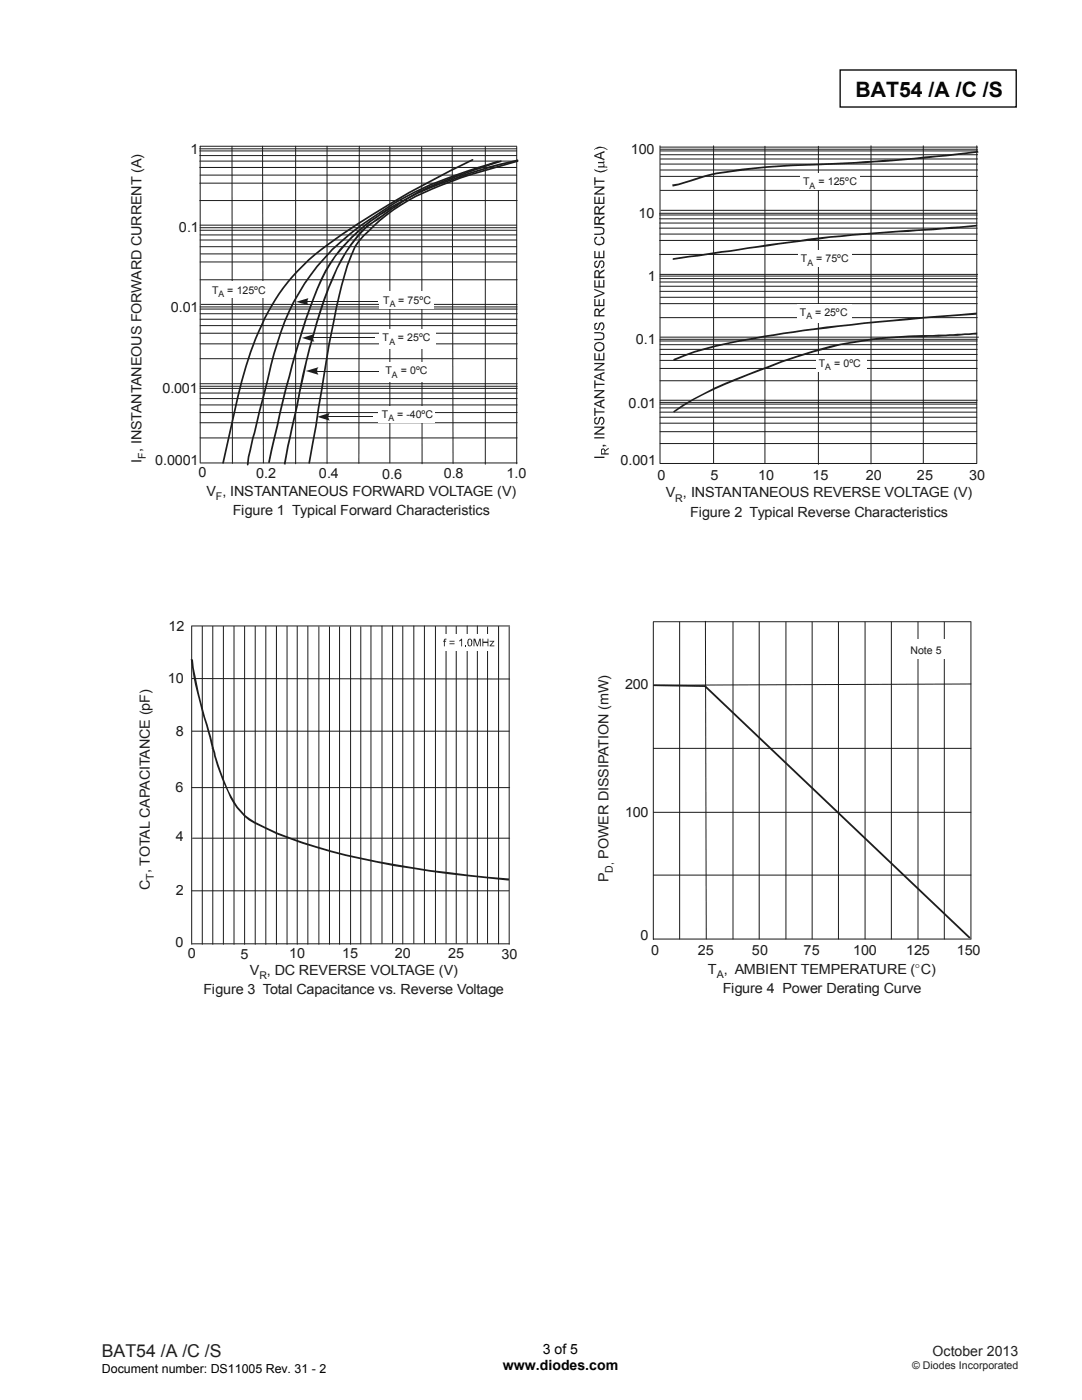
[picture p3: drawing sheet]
<svg xmlns="http://www.w3.org/2000/svg" width="216mm" height="279mm" viewBox="0 0 216 279" stroke-linecap="round" stroke-linejoin="round" font-family="sans-serif">
<path d="M167.6 14h35.2v7.4h-35.2z" fill="none" stroke="#000" stroke-width=".26"/>
<g fill="none" stroke="#1f1a17" stroke-width=".2">
<path d="M39.9 29.7h63.2M39.9 36.6h63.2M39.9 33.4h63.2M39.9 31.1h63.2M39.9 32.2h63.2M39.9 30.1h63.2M39.9 34.9h63.2M46.3 29.2l.1 63.3M52.4 29.2l.2 63.2M59 29.2v63.4M65.3 29.2v63.3M71.7 29.2l-.1 63.3"/>
<path d="M77.8 29.3v63.1M84.1 29.3l.1 63.3M90.2 29.3l.2 63.2M96.8 29.3v63.3M103.1 29.2h-63.2v63.1M103.1 29.3v63.3M39.9 40h63.3M39.9 55.8h63.3M39.9 44.9h63.2M39.9 45.4h63.2M39.9 52.3h63.2M39.9 49.2h63.2"/>
<path d="M39.9 46.9h63.2M39.9 47.9h63.2M39.9 46h63.2M40 50.7h63.1M39.9 68.6h63.3M39.9 66.5h63.3M39.9 76.6h63.3M39.9 61.7h63.3M39.9 62.6h63.3M39.9 63.7h63.3M39.9 78.4h63.3M39.9 77.5h63.3"/>
<path d="M39.9 77.1h63.3M39.9 79.5h63.3M39.9 71.6h63.3M39.9 61.3h63.3M39.9 65h63.2M40.1 60.7h63.1M39.9 87.4h63.3M39.9 82.3h63.3M39.9 84.4h63.3M39.9 80.8h63.3M39.9 92.4h63.3"/>
</g>
<g fill="#fff">
<path d="M75.5 81h11.3v3.3h-11.3z"/>
<path d="M41.6 56.2h12.1v3.3h-12.1z"/>
<path d="M75.8 58.2h10.8v3.5h-10.8z"/>
<path d="M75.7 65.7h11.1v3.8h-11.1z"/>
<path d="M76.3 72.3h10v3.9h-10z"/>
</g>
<path d="M64.6 83.2h9.9" fill="none" stroke="#1f1a17" stroke-width=".2"/>
<path d="M63.3 83.2l2.5-.8-.1 .2a1.01 1.01 0 0 0 .1 1.3z" fill-rule="evenodd" fill="#1f1a17"/>
<path d="M60.3 60.2h15" fill="none" stroke="#1f1a17" stroke-width=".2"/>
<path d="M59.1 60.2l2.5-.7-.2 .3v.8l.2 .3z" fill-rule="evenodd" fill="#1f1a17"/>
<path d="M61.5 67.4h13.3" fill="none" stroke="#1f1a17" stroke-width=".2"/>
<path d="M60.3 67.4l2.4-.7-.2 .5v.5l.2 .5z" fill-rule="evenodd" fill="#1f1a17"/>
<path d="M62.3 74h13.2" fill="none" stroke="#1f1a17" stroke-width=".2"/>
<path d="M61 74l2.6-.7-.3 .3v.8l.3 .4z" fill-rule="evenodd" fill="#1f1a17"/>
<g fill="#1f1a17">
<path d="M58.1 72.8l.4 .1-2.5 9.6-2.2 9.9-.3-.1 .5-2.4 2.9-12.4zM64 55.7l.3 .1-1.6 3.8a112.9 112.9 0 0 0-4.2 13.3l-.4-.1 .7-2.4a106.7 106.7 0 0 1 5.2-14.7zM67.8 49.7l.3 .2a25.5 25.5 0 0 0-3.8 5.9l-.3-.1a28.8 28.8 0 0 1 3.8-6zM70.1 47.2l2.5-2.3 .3 .3a32.6 32.6 0 0 0-4.8 4.7l-.3-.2zM72.6 44.9l2.6-1.8 .1 .3-2.4 1.8zM75.2 43.1l.6-.4 .2 .2-.7 .5zM75.9 42.8l.1 .1zM75.8 42.7l.2 .2zM75.8 42.7l.1 .1zM75.8 42.7l1.5-1.1 .2 .4-1.5 .9zM77.3 41.6l1.6-.9 .2 .3-1.6 1zM78.9 40.7l4.4-2.4 2.4-1 2.4-.9 .1 .3a56.6 56.6 0 0 0-9.1 4.3zM88.1 36.4l7.7-2.6 .1 .3-7.7 2.6zM95.8 33.8l3.8-1.1 3.8-.9v.4l-3.7 .8-3.8 1.1z"/>
<path d="M58.1 85.5l.3 .1-1.4 7.1-.4-.1zM59.1 81.1l.3 .1-1 4.4-.3-.1zM61.6 69.4l.4 .1-2.6 11.7-.3-.1 1.2-6.1zM64.6 59.6l.3 .1-1.5 4.7-1.4 5.1-.4-.1zM68 51.8l.3 .1-.9 1.7-2.5 6.1-.3-.1 1.7-4.3zM72.1 46l.4 .2a27.7 27.7 0 0 0-4.2 5.7l-.3-.1a31.5 31.5 0 0 1 4.1-5.8zM72.3 46.1l.2 .1zM72.1 46l.4 .2zM72.1 46l.2 .1zM72.1 46l1.4-1.2 1.6-1.1 .2 .3-2.3 1.6-.5 .6zM75.1 43.7l1.9-1.4 .3 .3-2 1.4zM77.1 42.5l.2 .1zM77 42.3l.3 .3zM77.1 42.5l.2 .1zM77 42.3l.8-.6 .2 .4-.7 .5zM77.8 41.7l.8-.6 .3 .4-.9 .6zM78.6 41.1l5.1-3.1 .2 .3-3.7 2.2-1.3 1zM83.7 38l.1 .2zM83.7 38l.3 .3zM83.7 38l.1 .2zM83.7 38l.5-.2 .1 .3-.4 .2zM84.2 37.8l.5-.2 .2 .3-.6 .2zM84.7 37.6l3.4-1.5 .1 .4-3.3 1.4zM88.1 36.1l6.2-2.3 .1 .4-1.8 .7-4.4 1.6zM94.3 33.8l5.8-1.8v.3l-3.9 1.3-1.8 .6z"/>
</g>
<path d="M94.3 31.9a173.6 173.6 0 0 0-31.5 18.9 40.1 40.1 0 0 0-11.8 16.7 98.5 98.5 0 0 0-5 18.1l-1.5 6.8M99.4 32.2a115.3 115.3 0 0 0-16.6 6.1 79.9 79.9 0 0 0-16.4 11.4 44.6 44.6 0 0 0-11.7 20.9l-4.3 16.9-.8 3.7-.2 1.5M103.3 32.2a124.5 124.5 0 0 0-15.1 4.7 36.3 36.3 0 0 0-17.4 12.3 61.9 61.9 0 0 0-4.1 14.4l-1 5-2.6 16.4-1.4 7.4" fill="none" stroke="#1f1a17" stroke-width=".34"/>
<g fill="none" stroke="#1f1a17" stroke-width=".2">
<path d="M131.7 29.1v63.3M131.8 29.4h63.3M131.8 29.8h63.3M131.8 35.2h63.3M131.8 33.9h63.3M131.8 32.7h63.3M131.8 30.9h63.3M131.8 31.7h63.3M131.8 30.1h63.3M131.8 38h63.3M142.4 29.1v63.3M152.6 29.2v63.3"/>
<path d="M163.3 29.2v63.5M173.8 29.1v63.5M184.2 29.1v63.3M194.9 29.1v63.3M131.6 42.6h63.4M131.6 48h63.4M131.6 45.5h63.4M131.6 43.7h63.4M131.6 44.5h63.4M131.6 42.9h63.4M131.6 50.8h63.4M131.7 54.8h63.4"/>
<path d="M131.7 55.1h63.3M131.7 58.1h63.3M131.7 56.3h63.3M131.7 57.1h63.3M131.7 55.6h63.3M131.7 46.7h63.3M131.8 59.3h63.2M131.9 42h63M131.7 73.5h63.3M131.7 71.9h63.3M131.7 79.9h63.3M131.7 68.1h63.3"/>
<path d="M131.7 68.8h63.3M131.7 69.7h63.3M131.7 76h63.3M131.7 70.7h63.3M131.7 67.7h63.3M131.7 60.6h63.3M131.7 63.4h63.3M131.8 67.3h63.4M131.7 88.5h63.2M131.7 84.5h63.2M131.7 81.4h63.2M131.7 80.6h63.2"/>
<path d="M131.7 80.3h63.2M131.7 86.1h63.2M131.7 82.3h63.2M131.7 83.3h63.2M131.7 92.5h63.2"/>
</g>
<path d="M118.6 91.1h2v.3h-2zM120.1 89.5h.1a.43 .43 0 0 1 .6 .4l.7-.5v.2a.79 .79 0 0 0-.7 .9h.7v.2h-1.6v-1zM120.1 89.9v.6h.5l-.1-.7-.2-.1zM120.3 88.8h.4l.3 .2-.1 .1-.3-.2v.2h-.3zM118.6 87.2h2v.3h-2zM118.6 85.1h2v.4l-1.6 1h1.6v.2h-2v-.2l1.6-1.1h-1.6zM118.7 83.4l.5-.1v.2a.47 .47 0 0 0-.5 .5 .47 .47 0 0 0 .5 .5l.2-.6a.6 .6 0 0 1 .4-.6 .6 .6 0 0 1 .7 .2 .82 .82 0 0 1-.6 1.3v-.3l.5-.2v-.6l-.5-.3-.2 .6a.64 .64 0 0 1-.9 .6l-.2-.2zM118.6 81.4h.2v.7h1.8v.2h-1.8v.7h-.2zM118.6 80.5l2-.9v.4l-.6 .2v.9l.6 .1v.4l-2-.9zM118.7 80.6l1.1 .4v-.7zM118.6 77.9h2v.2l-1.6 1.1h1.6v.3h-2v-.4l1.6-1h-1.6zM118.6 75.9h.2v.7h1.8v.2h-1.8v.7h-.2zM118.6 75.1l2-.9v.3l-.6 .2v.9l.6 .2v.3l-2-.8zM118.7 75.1l1.1 .4v-.7zM118.6 72.4h2v.3l-1.6 1h1.6v.3h-2v-.3l1.6-1h-1.6zM118.6 70.5h.2v1.2h.6v-1.1h.3v1.1h.7v-1.3h.2v1.5h-2zM118.8 68.5a1.35 1.35 0 0 1 1.7 .2 1.06 1.06 0 0 1-.5 1.4 1.06 1.06 0 0 1-1.4-.5v-.7zM118.8 68.8a.84 .84 0 0 0 .5 1 .84 .84 0 0 0 1.1-.3v-.6a.99 .99 0 0 0-1.6-.1zM118.6 66.3l1.4 .1a.55 .55 0 0 1 .6 .5l-.2 .8-.4 .2h-1.4v-.3h1.3l.4-.1 .1-.1-.1-.7-.5-.2h-1.2zM118.7 64.6l.5-.2v.3a.47 .47 0 0 0-.5 .4 .47 .47 0 0 0 .5 .5l.2-.5a.6 .6 0 0 1 .4-.7 .6 .6 0 0 1 .7 .3 .82 .82 0 0 1-.6 1.2v-.2l.5-.3v-.6l-.5-.2-.2 .6a.64 .64 0 0 1-.9 .6l-.2-.3zM118.7 61.8l.4-.3a.58 .58 0 0 1 .6 .6l.9-.7v.3l-.9 .8v.4h.9v.2h-2zM118.8 62v.9h.6l-.1-1h-.3zM118.6 59.7h.2v1.2h.6v-1.1h.3v1.1h.7v-1.2h.2v1.4h-2zM118.6 57.6l2 .8v.3l-2 .8v-.3l1.8-.6-1.8-.7zM118.6 55.9h.2v1.2h.6v-1.2h.3v1.2h.7v-1.2h.2v1.5h-2zM118.7 54.1l.6-.2 .4 .5 .9-.7v.4a1.22 1.22 0 0 0-.9 1.1h.9v.3h-2zM118.9 54.3l-.1 .9h.6l-.1-1zM118.7 52.2l.5-.2v.2a.64 .64 0 0 0-.4 .9l.3 .1 .2-.1 .2-.8a.57 .57 0 0 1 .6-.3 .57 .57 0 0 1 .5 .5l-.2 .8-.5 .3v-.3l.5-.3v-.6l-.2-.2h-.4l-.1 .4a.63 .63 0 0 1-.3 .7 .63 .63 0 0 1-.8-.2zM118.6 50.1h.2v1.2h.6v-1.1h.3v1.1h.7v-1.3h.2v1.5h-2zM118.7 47.5l.4-.3 .1 .3-.4 .2-.1 .4 .3 .5 1 .1a.72 .72 0 0 0 .3-1.1l-.5-.1 .1-.3 .4 .1 .3 .4v.6l-.2 .4a1.5 1.5 0 0 1-1.6 0 1.18 1.18 0 0 1-.1-1.2zM118.6 45.3h1.4l.4 .1 .2 .4-.2 .9-.6 .2h-1.2v-.3h1.2l.6-.2v-.5l-.4-.4h-1.4zM118.7 43.4l.1-.2h.5l.4 .6 .9-.7v.3a1.22 1.22 0 0 0-.9 1.1h.9v.4h-2zM119 43.5l-.2 .3v.7h.6v-.8l-.1-.2zM118.7 41.4l.4-.3a.58 .58 0 0 1 .6 .6l.9-.7v.3l-.9 .8v.4h.9v.3h-2zM118.8 41.6v.9h.6l-.1-1h-.3zM118.6 39.3h.2v1.1h.6v-1.1h.3v1.1h.7v-1.1h.2v1.4h-2zM118.6 37.2h2v.4l-1.6 1h1.6v.2h-2v-.2l1.6-1.1h-1.6zM118.6 35.4h.2v.6h1.8v.3h-1.8v.7h-.2zM118.6 33.8l.7 .3a2.1 2.1 0 0 0 1.9-.3v.1a1.95 1.95 0 0 1-2.6 0zM119.3 32.3h1.1v-.1h-.1l.1-.1 .2 .1v.3l-.2 .1 .2 .2-.1 .5h.6l.1 .1h-1.9v-.2l1.1-.1v-.4l-.1-.1h-1zM118.6 31l2-.9v.4l-.6 .1v.9l.6 .2v.3l-2-.8zM118.7 31.1l1.1 .3v-.7zM118.6 29.8a1.95 1.95 0 0 1 2.6 0v.2a2.33 2.33 0 0 0-2.6 0z" fill-rule="evenodd" fill="#1f1a17"/>
<g fill="#fff">
<path d="M159.1 60.7h10.9v3.6h-10.9z"/>
<path d="M159.2 50h10.8v3.3h-10.8z"/>
<path d="M159.7 34.5h11.9v3.2h-11.9z"/>
<path d="M162.8 70.8h10.2v3.3h-10.2z"/>
</g>
<g fill="#1f1a17">
<path d="M134.2 36.8v.4zM134.2 36.8v.2zM134.2 36.8l1.1-.2 3.3-1 .1 .4-4.5 1.2zM138.6 35.6l4.3-1.2 .1 .4-4.3 1.2zM142.9 34.4l5-.7 5.1-.5v.3l-10 1.3zM153 33.2l10.3-.5v.3l-10.3 .5zM163.3 32.7l15.2-.9 .1 .4-15.3 .8zM178.5 31.8l10.2-.9 6.5-.8v.4l-6.4 .7-10.2 1z"/>
<path d="M134.2 51.5l13.1-1.8v.3l-8 1.2-5.1 .7zM147.3 49.7l16-2.3v.4l-16 2.2zM163.3 47.4l6.8-.7 11.2-.8v.4a250.3 250.3 0 0 0-18 1.5zM181.3 45.9l13.7-1v.3l-8.6 .8-5.1 .3z"/>
<path d="M134.3 71.7a44.6 44.6 0 0 1 8.5-2.8l.1 .3a41.4 41.4 0 0 0-8.4 2.8zM142.8 68.9l9.8-1.9v.3l-9.7 1.9zM152.6 67l12.2-1.8 5-.5v.3l-9.4 1.1-7.8 1.2zM169.8 64.7a528.5 528.5 0 0 1 25.1-2.3v.4l-10.5 .8-14.6 1.4z"/>
<path d="M134.3 82.1a56.8 56.8 0 0 1 12.7-6.6l4.7-1.9 .2 .4a75.7 75.7 0 0 0-17.4 8.3zM151.7 73.6l1.4-.5 .2 .3-1.4 .6zM153.1 73.1a112.2 112.2 0 0 1 12.7-4.1l.1 .4a87.7 87.7 0 0 0-12.6 4zM165.8 69a88.8 88.8 0 0 1 18.3-2.1v.4a75.4 75.4 0 0 0-18.2 2.1zM184.1 66.9v.4zM184.2 66.9l4-.1 .1 .3-4.1 .2zM188.2 66.8h.4v.3h-.3zM188.6 66.8l3.2-.2v.4h-.8l-2.4 .1zM191.8 66.6l3.2-.2v.4l-3.2 .2z"/>
</g>
<g fill="none" stroke="#1f1a17" stroke-width=".2">
<path d="M38.2 124.9v63.5M38.3 135.4l63.4 .1M38.3 124.9h63.4M40.4 125v63.4M42.5 125v63.4M44.6 125v63.4M46.7 125v63.4M48.8 125v63.4M50.9 125v63.4M53 125v63.4M55.2 125v63.4M57.3 125v63.4"/>
<path d="M59.3 125v63.4M61.4 125v63.4M63.6 125.1v63.3M65.7 125.1v63.3M67.8 125.1v63.3M70 125.1v63.3M72 125.1v63.3M74 124.9v63.5M76.2 124.9v63.4M78.3 124.9v63.4M80.4 125v63.4M82.6 124.9v63.4"/>
<path d="M84.7 124.9v63.4M86.9 125v63.3M89 125v63.3M91 125v63.3M93.2 124.9v63.4M95.2 124.9v63.4M97.3 125.1v63.2M99.5 125v63.4M101.6 125.1v63.3M38.2 157.2h63.5M38.3 145.9h63.3M38.2 177.8h63.3"/>
<path d="M38.4 167.3h63.3M38.3 188.4h63.3"/>
</g>
<path d="M87.8 126.5h11.5v3.3h-11.5z" fill="#fff"/>
<g fill="#1f1a17">
<path d="M88.8 127.5h.3v.1h-.3v.2l.2 .1v.2h-.2v.9h-.2v-.9h-.2v-.2h.2z" fill-rule="evenodd"/>
<path d="M89.7 127.9h1v.2h-1zM89.7 128.4h1v.2h-1z" fill-rule="evenodd"/>
<path d="M91.6 127.8l.6-.3v1.5h-.2v-1.2l-.4 .3z" fill-rule="evenodd"/>
<path d="M93.6 127.5l.5 .1 .1 .3-.1 .9-.2 .2a.64 .64 0 0 1-.6-.3 .64 .64 0 0 1 0-.7zM93.6 127.7l-.1 .9 .1 .2h.3l.2-.6-.1-.5z" fill-rule="evenodd"/>
<path d="M94.5 127.5h.3l.4 1.2 .5-1.2h.2v1.5h-.1v-1.3l-.5 1.3h-.1l-.5-1.3v1.3h-.2z" fill-rule="evenodd"/>
<path d="M96.3 127.5h.1v.6h.9v-.6h.2v1.5h-.2v-.7h-.9v.7h-.1z" fill-rule="evenodd"/>
<path d="M97.7 127.9h.9l-.7 .9h.7v.2h-.9l.7-.9h-.7z" fill-rule="evenodd"/>
</g>
<g fill="#1f1a17">
<path d="M92.8 128.7h.2v.3h-.2z"/>
<path d="M38.1 131.6h.4zM38.1 131.6h.4l.2 1.7 1 5 1.7 6.4h-.3l-1.3-4.7a49.9 49.9 0 0 1-1.7-8.4zM41.1 144.7h.3l1.2 4.5-.3 .1zM42.3 149.3l.2-.1zM42.3 149.3l.3-.1zM42.5 149.2h.1zM42.3 149.3l.3-.1 .4 1-.4 .1zM42.6 150.3l.4-.1 .2 1.1-.3 .1zM42.9 151.4l.3-.1 2 5.5-.3 .1-1.6-4zM44.9 156.9l.3-.1 .5 1.1 1.8 3.1-.3 .3a17.1 17.1 0 0 1-2.3-4.4zM47.5 161l1.5 1.7 1.8 1.3-.1 .3-2-1.3-1.5-1.7zM50.8 164a82.9 82.9 0 0 0 21.4 7.2l-.1 .3a101.3 101.3 0 0 1-16.9-5l-4.5-2.2zM72.2 171.2a212.9 212.9 0 0 0 29.4 4.1l-.1 .4a230.5 230.5 0 0 1-29.4-4.2z"/>
</g>
<g fill="none" stroke="#1f1a17" stroke-width=".2">
<path d="M130.4 124.2v63.3M130.4 124.1h63.3M135.6 124.2v63.2M140.8 124l.1 63.4M146.3 124.2v63.2M151.5 124.2v63.2M156.8 124.2v63.2M162.1 124.2v63.2M167.3 124.2v63.2M172.6 124.2v63.2M177.9 124.2v63.2M183.2 124.2v63.2"/>
<path d="M193.7 136.5l-63.3 .3M130.4 149.4h63.3M130.4 174.6h63.3M130.4 162.1h63.3M130.4 187.4h63.3"/>
</g>
<path d="M130.5 136.6l10.3 .2-.1 .3-10.2-.2zM140.8 136.8v.1zM140.8 136.8l52.9 50.3-.3 .2-52.8-50.2z" fill="#1f1a17"/>
<path d="M188.4 124.2v63.2M193.7 124.2v63.2" fill="none" stroke="#1f1a17" stroke-width=".2"/>
<g fill="#fff">
<path d="M180.6 127.6l.1 3.9z"/>
<path d="M180.6 127.6h.2v3.9h-.2z"/>
<path d="M180.7 127.6h.2v3.9h-.2z"/>
<path d="M180.8 127.6h.2v3.9h-.2z"/>
<path d="M180.9 127.6h.2v3.9h-.2z"/>
<path d="M181 127.6h.1v3.9h-.1z"/>
<path d="M181.1 127.6h.1v3.9h-.1z"/>
<path d="M181.1 127.6h.2v3.9h-.2z"/>
<path d="M181.2 127.6h.2v3.9h-.2z"/>
<path d="M181.3 127.6h.2v3.9h-.2z"/>
<path d="M181.4 127.6h.2v3.9h-.2z"/>
<path d="M181.5 127.6h.2v3.9h-.2z"/>
<path d="M181.6 127.6h.1v3.9h-.1z"/>
<path d="M181.7 127.6h.1v3.9h-.1z"/>
<path d="M181.7 127.6h.2v3.9h-.2z"/>
<path d="M181.8 127.6h.2v3.9h-.2z"/>
<path d="M181.9 127.6h.2v3.9h-.2z"/>
<path d="M182 127.6h.2v3.9h-.2z"/>
<path d="M182.1 127.6h.1v3.9h-.1z"/>
<path d="M182.2 127.6h.1v3.9h-.1z"/>
<path d="M182.2 127.6h.2v3.9h-.2z"/>
<path d="M182.3 127.6h.2v3.9h-.2z"/>
<path d="M182.4 127.6h.2v3.9h-.2z"/>
<path d="M182.5 127.6h.2v3.9h-.2z"/>
<path d="M182.6 127.6h.2v3.9h-.2z"/>
<path d="M182.7 127.6h.1v3.9h-.1z"/>
<path d="M182.8 127.6h.1v3.9h-.1z"/>
<path d="M182.8 127.6h.2v3.9h-.2z"/>
<path d="M182.9 127.6h.2v3.9h-.2z"/>
<path d="M183 127.6h.2v3.9h-.2z"/>
<path d="M183.1 127.6h.2v3.9h-.2z"/>
<path d="M183.2 127.6h.1v3.9h-.1z"/>
<path d="M183.3 127.6h.1v3.9h-.1z"/>
<path d="M183.3 127.6h.2v3.9h-.2z"/>
<path d="M183.4 127.6h.2v3.9h-.2z"/>
<path d="M183.5 127.6h.2v3.9h-.2z"/>
<path d="M183.6 127.6h.2v3.9h-.2z"/>
<path d="M183.7 127.6h.2v3.9h-.2z"/>
<path d="M183.8 127.6h.1v3.9h-.1z"/>
<path d="M183.9 127.6h.1v3.9h-.1z"/>
<path d="M183.9 127.6h.2v3.9h-.2z"/>
<path d="M184 127.6h.2v3.9h-.2z"/>
<path d="M184.1 127.6h.2v3.9h-.2z"/>
<path d="M184.2 127.6h.2v3.9h-.2z"/>
<path d="M184.3 127.6h.1v3.9h-.1z"/>
<path d="M184.4 127.6h.1v3.9h-.1z"/>
<path d="M184.4 127.6h.2v3.9h-.2z"/>
<path d="M184.5 127.6h.2v3.9h-.2z"/>
<path d="M184.6 127.6h.2v3.9h-.2z"/>
<path d="M184.7 127.6h.2v3.9h-.2z"/>
<path d="M184.8 127.6h.2v3.9h-.2z"/>
<path d="M184.9 127.6h.1v3.9h-.1z"/>
<path d="M185 127.6h.1v3.9h-.1z"/>
<path d="M185 127.6h.2v3.9h-.2z"/>
<path d="M185.1 127.6h.2v3.9h-.2z"/>
<path d="M185.2 127.6h.2v3.9h-.2z"/>
<path d="M185.3 127.6h.2v3.9h-.2z"/>
<path d="M185.4 127.6h.1v3.9h-.1z"/>
<path d="M185.5 127.6h.1v3.9h-.1z"/>
<path d="M185.5 127.6h.2v3.9h-.2z"/>
<path d="M185.6 127.6h.2v3.9h-.2z"/>
<path d="M185.7 127.6h.2v3.9h-.2z"/>
<path d="M185.8 127.6h.2v3.9h-.2z"/>
<path d="M185.9 127.6h.2v3.9h-.2z"/>
<path d="M186 127.6h.1v3.9h-.1z"/>
<path d="M186.1 127.6h.1v3.9h-.1z"/>
<path d="M186.1 127.6h.2v3.9h-.2z"/>
<path d="M186.2 127.6h.2v3.9h-.2z"/>
<path d="M186.3 127.6h.2v3.9h-.2z"/>
<path d="M186.4 127.6h.2v3.9h-.2z"/>
<path d="M186.5 127.6h.1v3.9h-.1z"/>
<path d="M186.6 127.6h.1v3.9h-.1z"/>
<path d="M186.6 127.6h.2v3.9h-.2z"/>
<path d="M186.7 127.6h.2v3.9h-.2z"/>
<path d="M186.8 127.6h.2v3.9h-.2z"/>
<path d="M186.9 127.6h.2v3.9h-.2z"/>
<path d="M187 127.6h.2v3.9h-.2z"/>
<path d="M187.1 127.6h.1v3.9h-.1z"/>
<path d="M187.2 127.6h.1v3.9h-.1z"/>
<path d="M187.2 127.6h.2v3.9h-.2z"/>
<path d="M187.3 127.6h.2v3.9h-.2z"/>
<path d="M187.4 127.6h.2v3.9h-.2z"/>
<path d="M187.5 127.6h.2v3.9h-.2z"/>
<path d="M187.6 127.6h.1v3.9h-.1z"/>
<path d="M187.7 127.6h.1v3.9h-.1z"/>
<path d="M187.7 127.6h.2v3.9h-.2z"/>
<path d="M187.8 127.6h.2v3.9h-.2z"/>
<path d="M187.9 127.6h.2v3.9h-.2z"/>
<path d="M188 127.6h.2v3.9h-.2z"/>
<path d="M188.1 127.6h.2v3.9h-.2z"/>
<path d="M188.2 127.6h.1v3.9h-.1z"/>
<path d="M188.3 127.6h.1v3.9h-.1z"/>
<path d="M188.3 127.6h.2v3.9h-.2z"/>
<path d="M188.4 127.6h.2v3.9h-.2z"/>
<path d="M188.5 127.6h.2v3.9h-.2z"/>
<path d="M188.6 127.6h.2v3.9h-.2z"/>
<path d="M188.7 127.6h.1v3.9h-.1z"/>
<path d="M188.8 127.6h.1v3.9h-.1z"/>
<path d="M188.8 127.6h.2v3.9h-.2z"/>
<path d="M188.9 127.6h.2v3.9h-.2z"/>
<path d="M189 127.6h.2v3.9h-.2z"/>
<path d="M189.1 127.6h.2v3.9h-.2z"/>
<path d="M189.2 127.6h.2v3.9h-.2z"/>
<path d="M189.3 127.6h.1v3.9h-.1z"/>
<path d="M189.4 127.6h.1v3.9h-.1z"/>
<path d="M189.4 127.6h.2v3.9h-.2z"/>
<path d="M189.5 127.6h.2v3.9h-.2z"/>
<path d="M189.6 127.6h.2v3.9h-.2z"/>
<path d="M189.7 127.6h.2v3.9h-.2z"/>
<path d="M189.8 127.6h.1v3.9h-.1z"/>
<path d="M189.9 127.6h.1v3.9h-.1z"/>
<path d="M189.9 127.6h.2v3.9h-.2z"/>
<path d="M190 127.6h.2v3.9h-.2z"/>
<path d="M190.1 127.6h.2v3.9h-.2z"/>
<path d="M190.2 127.6l.1 3.9z"/>
<path d="M190.3 127.6v3.9z"/>
</g>
<text font-size="4.2" x="170.7" y="19.3">BAT54 /A /C /S</text>
<text font-size="3.5" fill="#231f20" x="20.3" y="270.9">BAT54 /A /C /S</text>
<g font-size="2.8" fill="#1f1a17">
<text x="38" y="30.8">1</text>
<text x="125.9" y="30.8">100</text>
<text x="35.7" y="46.3">0.1</text>
<text x="127.4" y="43.4">10</text>
<text x="129.2" y="56.1">1</text>
<text x="34.1" y="62.4">0.01</text>
<text x="126.9" y="68.7">0.1</text>
<text x="32.4" y="78.4">0.001</text>
<text x="125.4" y="81.4">0.01</text>
<text x="28.3" y="92.3" transform="rotate(-90 28.3 92.3)">I , INSTANTANEOUS FORWARD CURRENT (A)</text>
<text x="31" y="92.8">0.0001</text>
<text x="39.6" y="95.2">0</text>
<text x="51.1" y="95.4">0.2</text>
<text x="63.6" y="95.4">0.4</text>
<text x="76.3" y="95.5">0.6</text>
<text x="88.5" y="95.4">0.8</text>
<text x="101.1" y="95.4">1.0</text>
<text x="123.8" y="92.8">0.001</text>
<text x="131.2" y="95.9">0</text>
<text x="141.8" y="95.7">5</text>
<text x="151.3" y="95.7">10</text>
<text x="162.1" y="95.7">15</text>
<text x="172.8" y="95.7">20</text>
<text x="183" y="95.8">25</text>
<text x="193.4" y="95.7">30</text>
<text x="41.2" y="99">V , INSTANTANEOUS FORWARD VOLTAGE (V)</text>
<text x="132.9" y="99.3">V , INSTANTANEOUS REVERSE VOLTAGE (V)</text>
<text x="46.5" y="102.8">Figure 1 Typical Forward Characteristics</text>
<text x="137.7" y="103.1">Figure 2 Typical Reverse Characteristics</text>
<text x="33.6" y="125.9">12</text>
<text x="33.5" y="136.4">10</text>
<text x="124.7" y="137.5">200</text>
<text x="35.1" y="146.9">8</text>
<text x="35" y="158.1">6</text>
<text x="35.1" y="167.9">4</text>
<text x="124.7" y="163.1">100</text>
<text x="121.4" y="171.3" transform="rotate(-90 121.4 171.3)">POWER DISSIPATION (mW)</text>
<text x="29.9" y="177.6" transform="rotate(-90 29.9 177.6)">C , TOTAL CAPACITANCE (pF)</text>
<text x="35.1" y="178.5">2</text>
<text x="121.4" y="176.1" transform="rotate(-90 121.4 176.1)">P</text>
<text x="35" y="189">0</text>
<text x="37.5" y="191.2">0</text>
<text x="48" y="191.3">5</text>
<text x="57.7" y="191.2">10</text>
<text x="68.3" y="191.2">15</text>
<text x="78.8" y="191.2">20</text>
<text x="89.4" y="191.2">25</text>
<text x="100.1" y="191.3">30</text>
<text x="127.8" y="187.7">0</text>
<text x="129.9" y="190.6">0</text>
<text x="139.2" y="190.6">25</text>
<text x="150" y="190.6">50</text>
<text x="160.4" y="190.6">75</text>
<text x="170.2" y="190.6">100</text>
<text x="180.8" y="190.6">125</text>
<text x="190.9" y="190.6">150</text>
<text x="49.8" y="194.5">V , DC REVERSE VOLTAGE (V)</text>
<text x="141.3" y="194.4">T , AMBIENT TEMPERATURE ( C)</text>
<text x="182.6" y="194.4">°</text>
<text x="40.6" y="198.4">Figure 3 Total Capacitance vs. Reverse Voltage</text>
<text x="144.2" y="198.2">Figure 4 Power Derating Curve</text>
</g>
<g font-size="2.8">
<text x="100.3" y="273.5">www.diodes.com</text>
<text x="108.3" y="270.2">3 of 5</text>
</g>
<text font-size="2.8" fill="#231f20" x="186.1" y="270.6">October 2013</text>
<text font-size="2.5" x="20.3" y="274">Document number: DS11005 Rev. 31 - 2</text>
<g font-size="2.1" fill="#1f1a17">
<text x="160.3" y="36.9">T</text>
<text x="163.3" y="36.9">= 125ºC</text>
<text x="159.8" y="52.4">T</text>
<text x="162.9" y="52.4">= 75ºC</text>
<text x="42.3" y="58.6">T</text>
<text x="45.4" y="58.6">= 125ºC</text>
<text x="76.4" y="60.6">T</text>
<text x="79.5" y="60.6">= 75ºC</text>
<text x="159.6" y="63.1">T</text>
<text x="162.6" y="63.1">= 25ºC</text>
<text x="76.3" y="68.1">T</text>
<text x="79.4" y="68.1">= 25ºC</text>
<text x="76.9" y="74.7">T</text>
<text x="80" y="74.7">= 0ºC</text>
<text x="163.4" y="73.2">T</text>
<text x="166.4" y="73.2">= 0ºC</text>
<text x="76.2" y="83.4">T</text>
<text x="79.2" y="83.4">= -40ºC</text>
<text x="29.1" y="91.5" transform="rotate(-90 29.1 91.5)">F</text>
<text x="43.1" y="99.8">F</text>
<text x="134.7" y="100.1">R</text>
<text x="181.7" y="130.4">Note 5</text>
<text x="30.7" y="175.6" transform="rotate(-90 30.7 175.6)">T</text>
<text x="122.3" y="174.2" transform="rotate(-90 122.3 174.2)">D,</text>
<text x="51.8" y="195.4">R</text>
<text x="143" y="195.3">A</text>
</g>
<text font-size="2.1" fill="#231f20" x="182" y="273.2">© Diodes Incorporated</text>
<g font-size="1.8" fill="#1f1a17">
<text x="161.5" y="37.7">A</text>
<text x="161.1" y="53.1">A</text>
<text x="43.6" y="59.3">A</text>
<text x="77.8" y="61.3">A</text>
<text x="160.9" y="63.7">A</text>
<text x="77.7" y="68.8">A</text>
<text x="78.2" y="75.5">A</text>
<text x="164.7" y="73.9">A</text>
<text x="77.5" y="84.1">A</text>
</g>
</svg>
